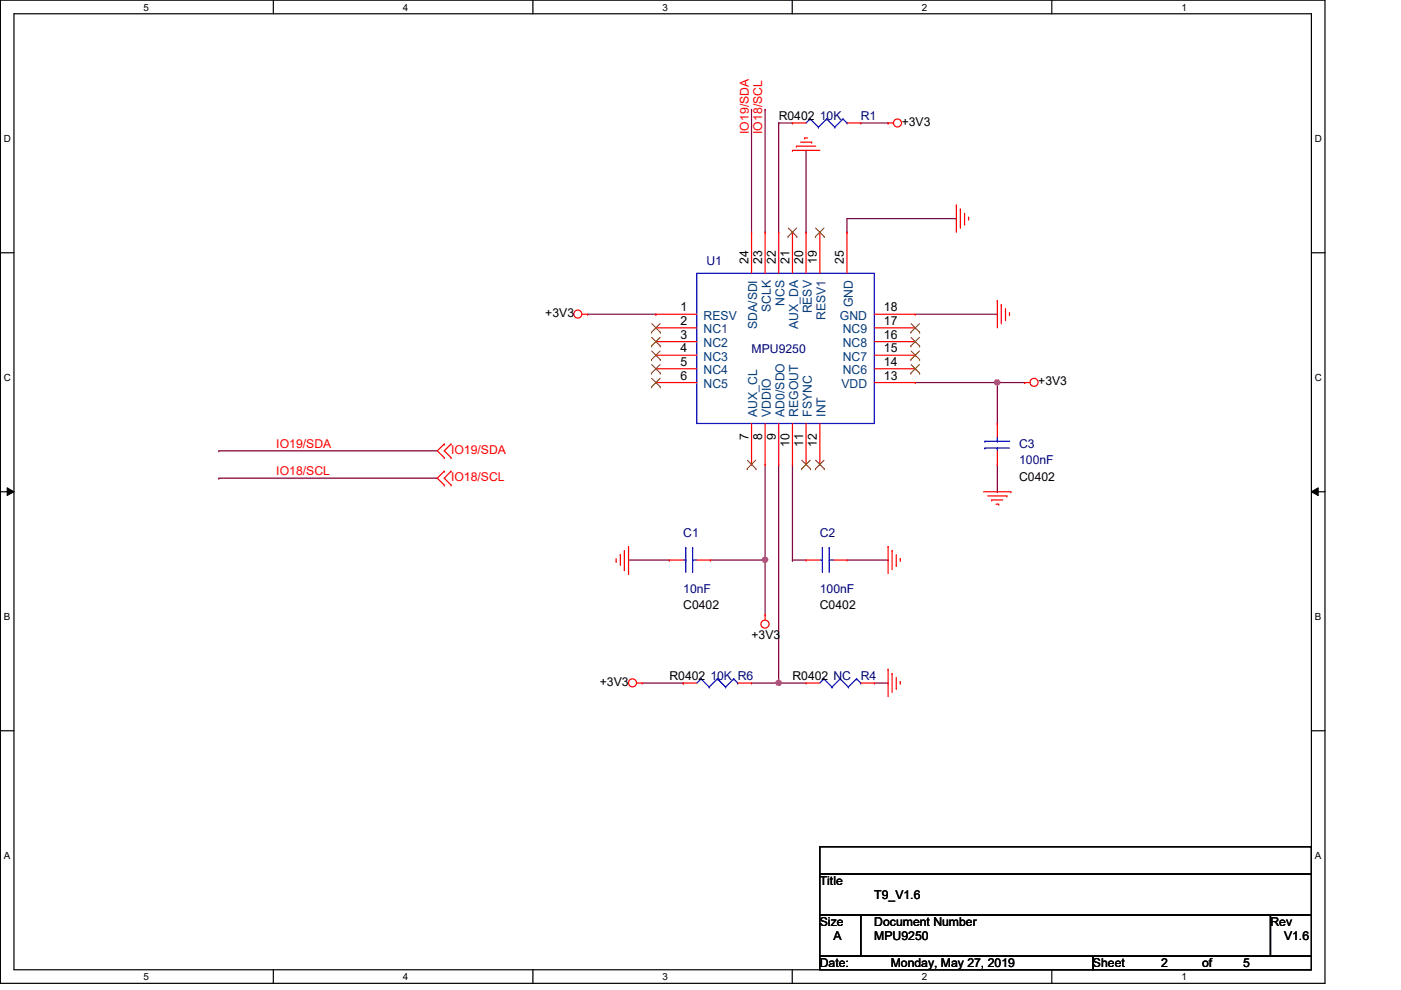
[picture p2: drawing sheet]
<svg xmlns="http://www.w3.org/2000/svg" width="297mm" height="210mm" viewBox="0 0 297 210" stroke-linecap="round" stroke-linejoin="round" font-family="sans-serif">
<path d="M.1 0h280.8v208.5h-280.8zM3 2.9h275v202.7h-275z" fill="none" stroke="#000" stroke-width=".25"/>
<g fill="#fff">
<path d="M30.4 .3h1.2v2.4h-1.2z"/>
<path d="M30.4 205.9h1.2v2.3h-1.2z"/>
</g>
<path d="M58 0v2.9M58 205.6v2.9" fill="none" stroke="#000" stroke-width=".25"/>
<g fill="#fff">
<path d="M85.4 .3h1.2v2.4h-1.2z"/>
<path d="M85.4 205.9h1.2v2.3h-1.2z"/>
</g>
<path d="M113 0v2.9M113 205.6v2.9" fill="none" stroke="#000" stroke-width=".25"/>
<g fill="#fff">
<path d="M140.5 .3h1.1v2.4h-1.1z"/>
<path d="M140.5 205.9h1.1v2.3h-1.1z"/>
</g>
<path d="M168 0v2.9M168 205.6v2.9" fill="none" stroke="#000" stroke-width=".25"/>
<g fill="#fff">
<path d="M195.4 .3h1.2v2.4h-1.2z"/>
<path d="M195.4 205.9h1.2v2.3h-1.2z"/>
</g>
<path d="M223 0v2.9M223 205.6v2.9" fill="none" stroke="#000" stroke-width=".25"/>
<g fill="#fff">
<path d="M250.5 .3h1.1v2.4h-1.1z"/>
<path d="M250.5 205.9h1.1v2.3h-1.1z"/>
<path d="M.8 28.2h1.5v2.4h-1.5z"/>
<path d="M278.8 28.2h1.4v2.4h-1.4z"/>
<path d="M.8 78.9h1.5v2.3h-1.5z"/>
<path d="M278.8 78.9h1.4v2.3h-1.4z"/>
</g>
<path d="M.1 53.6h2.9M278 53.6h2.9" fill="none" stroke="#000" stroke-width=".25"/>
<g fill="#fff">
<path d="M.8 129.6h1.4v2.3h-1.4z"/>
<path d="M278.8 129.6h1.3v2.3h-1.3z"/>
</g>
<path d="M.1 104.3h2.9M278 104.3h2.9" fill="none" stroke="#000" stroke-width=".25"/>
<path d="M1.5 103.4l1.5 .9-1.5 .8zM278 104.3l1.5-.9v1.7z" fill="#000"/>
<path d="M1.5 103.4l1.5 .9-1.5 .8zM278 104.3l1.5-.9v1.7z" fill="none" stroke="#000" stroke-width=".21"/>
<g fill="#fff">
<path d="M.8 180.3h1.4v2.3h-1.4z"/>
<path d="M278.8 180.3h1.3v2.3h-1.3z"/>
</g>
<path d="M.1 154.9h2.9M278 154.9h2.9" fill="none" stroke="#000" stroke-width=".25"/>
<g fill="none" stroke="#7f003f" stroke-width=".25">
<path d="M159.3 23.2h.1M159.3 23.2v26M162.2 23.2h.1M162.2 23.2v26M165.1 26.1h.1M165.1 26.1v23.1M170.9 31.9v17.3M170.9 49.2h.1M179.6 49.2h.1M202.8 46.4h.1M202.8 46.4h-23.2v2.8M194.1 66.6h17.4"/>
<path d="M211.5 66.6h.1M165.1 98.5v46.3M211.5 98.5v5.8M162.2 118.7h.1M162.2 118.7v11.6M211.5 104.3h.1M165.1 144.8h.1"/>
</g>
<circle cx="165.1" cy="144.8" r=".56" fill="#f0f"/>
<circle cx="165.1" cy="144.8" r=".56" fill="none" stroke="#f0f" stroke-width=".25"/>
<path d="M165.1 26.1h.1M165.1 26.1h2.9M182.5 26.1h5.8M188.3 26.1h.1M124.6 66.6h14.5M139.1 66.6h.1M162.2 98.5v20.2M162.2 118.7h.1M165.1 144.8h.1M165.1 144.8h5.8M185.4 144.8h2.9M188.3 144.8h.1" fill="none" stroke="#7f003f" stroke-width=".25"/>
<circle cx="162.2" cy="118.7" r=".57" fill="#f0f"/>
<circle cx="162.2" cy="118.7" r=".57" fill="none" stroke="#f0f" stroke-width=".25"/>
<path d="M168 98.5v20.2M194.1 81.1h17.4M211.5 81.1h.1M133.3 118.7h8.6M141.9 118.7h.1M150.6 118.7h.1M150.6 118.7h11.6M168 118.7h.1M168 118.7h2.9M179.6 118.7h8.7M188.3 118.7h.1" fill="none" stroke="#7f003f" stroke-width=".25"/>
<circle cx="211.4" cy="81.1" r=".56" fill="#f0f"/>
<circle cx="211.4" cy="81.1" r=".56" fill="none" stroke="#f0f" stroke-width=".25"/>
<path d="M46.4 95.6h.1M46.4 95.6h46.3M211.5 89.8h.1M217.3 81.1h.1M217.3 81.1h-5.8v8.7M46.4 101.4h.1M46.4 101.4h46.3M136.1 144.8h8.8M144.9 144.8h.1M159.3 144.8h5.8M165.1 144.8h.1" fill="none" stroke="#7f003f" stroke-width=".25"/>
<g fill="none" stroke="#f00" stroke-width=".25">
<path d="M168 31.9h.1M168 26.1h.1M168 26.1h2.9M168 31.9h5.8M168.9 31h.1M168.9 31h4M169.8 30.1h2.3M170.6 29.3h.1M170.6 29.3h.6M172.1 30.1h.1M179.6 26.1h2.9M182.5 26.1h.1"/>
<path d="M188.3 26.1h.1M188.3 26.1h1.1M159.3 49.2h.1M159.3 49.2v8.8M162.2 49.2h.1M162.2 49.2v8.8M165.1 49.2h.1M165.1 49.2v8.8M168 49.2h.1M168 49.2v8.8M170.9 49.2h.1M170.9 49.2v8.8"/>
<path d="M173.8 49.2h.1M173.8 49.2v8.8M179.6 49.2h.1M179.6 49.2v8.8M202.8 43.5h.1M202.8 43.5v5.7M203.6 44.3h.1M203.6 44.3v4.1M204.5 47.5h.1M204.5 45.2v2.3M205.4 46.1h.1M205.4 46.1v.6"/>
<path d="M123.4 66.6h1.2M124.6 66.6h.1M139.1 66.6h.1M139.1 69.5h.1M139.1 72.4h.1M139.1 75.3h.1M139.1 78.2h.1M139.1 66.6h8.6M139.1 69.5h8.6M139.1 72.4h8.6M139.1 75.3h8.6M139.1 78.2h8.6"/>
<path d="M185.4 66.6h8.7M185.4 69.5h8.7M185.4 72.4h8.7M185.4 75.3h8.7M185.4 78.2h8.7M194.1 78.2h.1M194.1 75.3h.1M194.1 72.4h.1M194.1 69.5h.1M194.1 66.6h.1M211.5 63.7h.1M211.5 63.7v5.8"/>
<path d="M212.3 64.6h.1M212.3 64.6v4.1M213.2 67.8h.1M213.2 65.4v2.4M214 66.3h.1M214 66.3v.6M94.2 99.9h.1M94.2 94.1h.1M94.2 97h.1M94.2 99.9l-1.5 1.5 1.5 1.4M94.2 94.1l-1.5 1.5 1.5 1.4M95.6 99.9h.1"/>
<path d="M95.6 97h.1M95.6 94.1h.1M95.6 99.9l-1.4 1.5 1.4 1.4M95.6 94.1l-1.4 1.5 1.4 1.4M139.1 81.1h.1M139.1 81.1h8.6M159.3 98.5h.1M159.3 89.8v8.7M162.2 98.5h.1M162.2 89.8v8.7M165.1 98.5h.1M165.1 89.8v8.7"/>
<path d="M168 98.5h.1M168 89.8v8.7M170.9 98.5h.1M170.9 89.8v8.7M173.8 98.5h.1M173.8 89.8v8.7M185.4 81.1h8.7M194.1 81.1h.1M211.5 98.5h.1M211.5 89.8h.1M211.5 89.8v2.9M211.5 95.6v2.9"/>
<path d="M217.3 81.1h.1M217.3 81.1h1.1M94.2 102.8h.1M95.6 102.8h.1M130.6 119h.1M130.6 118.4v.6M131.5 117.6h.1M131.5 117.6v2.3M132.4 116.7v4.1M133.3 115.9v5.7M141.9 118.7h.1M141.9 118.7h3"/>
<path d="M147.7 118.7h2.9M150.6 118.7h.1M170.9 118.7h.1M170.9 118.7h2.9M176.7 118.7h2.9M179.6 118.7h.1M188.3 115.9h.1M188.3 115.9v5.7M189.1 116.7h.1M189.1 116.7v4.1M190 119.9h.1M190 117.6v2.3"/>
<path d="M190.9 118.4h.1M190.9 118.4v.6M208.5 104.3h5.8M209.4 105.2h4.1M210.3 106h.1M210.3 106h2.3M211.2 106.9h.5M211.7 106.9h.1M213.5 105.2h.1M214.3 104.3h.1M132.4 120.8h.1M133.3 121.6h.1"/>
<path d="M162.2 130.3h.1M162.2 130.3v1.2M135 144.8h1.1M136.1 144.8h.1M144.9 144.8h.1M144.9 144.8h2.8M156.4 144.8h2.9M159.3 144.8h.1M170.9 144.8h.1M170.9 144.8h2.9M182.5 144.8h2.9M185.4 144.8h.1"/>
<path d="M188.3 141.9h.1M188.3 141.9v5.8M189.1 142.8h.1M189.1 142.8v4M190 146h.1M190 143.6v2.4M190.9 144.5h.1M190.9 144.5v.6"/>
<circle cx="190.3" cy="26.1" r=".85"/>
<circle cx="122.5" cy="66.6" r=".85"/>
<circle cx="219.2" cy="81.1" r=".85"/>
<circle cx="162.2" cy="132.3" r=".86"/>
<circle cx="134.1" cy="144.8" r=".85"/>
</g>
<path d="M173.8 179.5h104.2v5.8h-104.2zM173.8 185.3h104.2v8.7h-104.2zM173.8 194h8.7v8.7h-8.7zM182.5 194h86.9v8.7h-86.9zM269.4 194h8.6v8.7h-8.6zM173.8 202.7h57.9v2.9h-57.9zM231.7 202.7h46.3v2.9h-46.3z" fill="none" stroke="#000" stroke-width=".25"/>
<g fill="none" stroke="#00f" stroke-width=".25">
<path d="M171.8 25.2h.1M171.8 25.2l-.9 .9M171.8 25.2l1.7 1.8M173.5 27h.1M175.3 25.2h.1M175.3 25.2l-1.8 1.8M175.3 25.2l1.7 1.8M177 27h.1M178.7 25.2h.1M178.7 25.2l-1.7 1.8M178.7 25.2l.9 .9M179.6 26.1h.1"/>
<path d="M147.7 58h37.7v31.8h-37.7zM208.8 93.6h.1M208.8 95h.1M208.8 93.6h5.2M208.8 95h5.2M211.5 95h.1M211.5 93.6h.1M211.5 92.7v.9M211.5 95v.6M144.9 118.7h.5M145.4 118.7h.1M145.4 116.1h.1"/>
<path d="M145.4 116.1v5.3M146.9 116.1h.1M146.9 118.7h.1M146.9 118.7h.8M146.9 116.1v5.3M173.8 118.7h.6M174.4 118.7h.1M174.4 116.1h.1M174.4 116.1v5.3M175.8 116.1h.1M175.8 118.7h.1M175.8 118.7h.9"/>
<path d="M175.8 116.1v5.3M148.6 143.9h.1M148.6 143.9l-.9 .9M148.6 143.9l1.8 1.8M150.4 145.7h.1M152.1 143.9h.1M152.1 143.9l-1.7 1.8M152.1 143.9l1.7 1.8M153.8 145.7h.1M155.6 143.9h.1M155.6 143.9l-1.8 1.8M155.6 143.9l.8 .9"/>
<path d="M156.4 144.8h.1M174.7 143.9h.1M174.7 143.9l-.9 .9M174.7 143.9l1.7 1.8M176.4 145.7h.1M178.1 143.9h.1M178.1 143.9l-1.7 1.8M178.1 143.9l1.8 1.8M179.9 145.7h.1M181.6 143.9h.1M181.6 143.9l-1.7 1.8M181.6 143.9l.9 .9"/>
<path d="M182.5 144.8h.1"/>
</g>
<g fill="none" stroke="#7f3f00" stroke-width=".21">
<path d="M167.1 50.2h.1M167.1 48.3l1.8 1.9M168.9 48.3l-1.8 1.9M168.9 50.2h.1M172.9 50.2h.1M172.9 48.3l1.8 1.9M174.7 48.3l-1.8 1.9M174.7 50.2h.1M138.1 70.4h.1M138.1 73.4h.1M138.1 76.2h.1M138.1 79.1h.1"/>
<path d="M138.2 68.6l1.8 1.8M138.2 71.5l1.8 1.9M138.2 74.4l1.8 1.8M138.2 77.3l1.8 1.8M140 68.6l-1.9 1.8M140 71.5l-1.9 1.9M140 74.4l-1.9 1.8M140 77.3l-1.9 1.8M140 70.4h.1M140 73.4h.1M140 76.2h.1M140 79.1h.1"/>
<path d="M193.1 79.1h.1M193.1 76.2h.1M193.1 73.4h.1M193.1 70.4h.1M193.2 77.3l1.8 1.8M193.2 74.4l1.8 1.8M193.2 71.5l1.8 1.9M193.2 68.6l1.8 1.8M194.9 74.4l-1.8 1.8M194.9 77.3l-1.8 1.8M194.9 71.5l-1.8 1.9M194.9 68.6l-1.8 1.8"/>
<path d="M195 79.1h.1M195 76.2h.1M195 73.4h.1M195 70.4h.1M138.1 82h.1M138.2 80.2l1.8 1.8M140 80.2l-1.9 1.8M140 82h.1M158.4 99.4h.1M158.5 97.6l1.8 1.8M160.2 97.6l-1.8 1.8M160.3 99.4h.1"/>
<path d="M170 99.4h.1M170 97.6l1.8 1.8M171.8 97.6l-1.8 1.8M171.8 99.4h.1M172.9 99.4h.1M172.9 97.6l1.8 1.8M174.7 97.6l-1.8 1.8M174.7 99.4h.1"/>
</g>
<circle cx="165.1" cy="144.8" r=".56" fill="#f0f"/>
<circle cx="165.1" cy="144.8" r=".56" fill="none" stroke="#f0f" stroke-width=".25"/>
<circle cx="162.2" cy="118.7" r=".57" fill="#f0f"/>
<circle cx="162.2" cy="118.7" r=".57" fill="none" stroke="#f0f" stroke-width=".25"/>
<circle cx="211.4" cy="81.1" r=".56" fill="#f0f"/>
<circle cx="211.4" cy="81.1" r=".56" fill="none" stroke="#f0f" stroke-width=".25"/>
<g font-size="2.6" fill="#f00">
<text x="158.7" y="28.4" transform="rotate(-90 158.7 28.4)">IO19/SDA</text>
<text x="161.6" y="28.4" transform="rotate(-90 161.6 28.4)">IO18/SCL</text>
<text x="58.6" y="95">IO19/SDA</text>
<text x="58.6" y="100.8">IO18/SCL</text>
<text x="95.6" y="102">IO18/SCL</text>
<text x="95.6" y="96.2">IO19/SDA</text>
</g>
<g font-size="2.6">
<text x="165.1" y="25.5">R0402</text>
<text x="191.2" y="26.7">+3V3</text>
<text x="158.7" y="55.9" transform="rotate(-90 158.7 55.9)">24</text>
<text x="161.6" y="55.9" transform="rotate(-90 161.6 55.9)">23</text>
<text x="164.5" y="55.9" transform="rotate(-90 164.5 55.9)">22</text>
<text x="167.4" y="55.9" transform="rotate(-90 167.4 55.9)">21</text>
<text x="170.3" y="55.9" transform="rotate(-90 170.3 55.9)">20</text>
<text x="173.2" y="55.9" transform="rotate(-90 173.2 55.9)">19</text>
<text x="178.9" y="55.9" transform="rotate(-90 178.9 55.9)">25</text>
<text x="144.3" y="66">1</text>
<text x="187.4" y="66">18</text>
<text x="115.6" y="67.2">+3V3</text>
<text x="144.3" y="68.9">2</text>
<text x="144.3" y="71.8">3</text>
<text x="187.4" y="71.8">16</text>
<text x="187.4" y="68.9">17</text>
<text x="144.3" y="74.7">4</text>
<text x="144.3" y="77.6">5</text>
<text x="187.4" y="77.6">14</text>
<text x="187.4" y="74.7">15</text>
<text x="144.3" y="80.5">6</text>
<text x="187.4" y="80.5">13</text>
<text x="220.1" y="81.7">+3V3</text>
<text x="158.7" y="93.3" transform="rotate(-90 158.7 93.3)">7</text>
<text x="161.6" y="93.3" transform="rotate(-90 161.6 93.3)">8</text>
<text x="164.5" y="93.3" transform="rotate(-90 164.5 93.3)">9</text>
<text x="167.4" y="94.7" transform="rotate(-90 167.4 94.7)">10</text>
<text x="170.3" y="94.7" transform="rotate(-90 170.3 94.7)">11</text>
<text x="173.2" y="94.7" transform="rotate(-90 173.2 94.7)">12</text>
<text x="216.1" y="102">C0402</text>
<text x="144.9" y="129.2">C0402</text>
<text x="173.8" y="129.2">C0402</text>
<text x="159.3" y="135.6">+3V3</text>
<text x="127.2" y="145.4">+3V3</text>
<text x="141.9" y="144.2">R0402</text>
<text x="168" y="144.2">R0402 NC</text>
<text x="173.8" y="187.7">Title</text>
<text x="185.4" y="190.6">T9_V1.6</text>
<text x="173.8" y="196.3">Size</text>
<text x="185.4" y="196.3">Document Number</text>
<text x="269.4" y="196.3">Rev</text>
<text x="176.7" y="199.3">A</text>
<text x="185.4" y="199.3">MPU9250</text>
<text x="272.2" y="199.3">V1.6</text>
<text x="173.8" y="205.1">Date:</text>
<text x="188.8" y="205.1">Monday, May 27, 2019</text>
<text x="231.7" y="205.1">Sheet</text>
<text x="246.2" y="205.1">2</text>
<text x="254.9" y="205.1">of</text>
<text x="263.6" y="205.1">5</text>
</g>
<g font-size="2.6" fill="#00007f">
<text x="173.8" y="25.5">10K</text>
<text x="182.5" y="25.5">R1</text>
<text x="149.8" y="56.2">U1</text>
<text x="159.3" y="74.8">MPU9250</text>
<text x="216.1" y="95">C3</text>
<text x="216.1" y="98.5">100nF</text>
<text x="144.9" y="113.8">C1</text>
<text x="173.8" y="113.8">C2</text>
<text x="144.9" y="125.7">10nF</text>
<text x="173.8" y="125.7">100nF</text>
<text x="150.6" y="144.2">10K R6</text>
<text x="182.5" y="144.2">R4</text>
</g>
<g font-size="2.6" fill="#003f7f">
<text x="166.3" y="64.9" transform="rotate(-90 166.3 64.9)">NCS</text>
<text x="180.8" y="65.2" transform="rotate(-90 180.8 65.2)">GND</text>
<text x="149.2" y="67.8">RESV</text>
<text x="149.2" y="70.7">NC1</text>
<text x="160.6" y="69.8" transform="rotate(-90 160.6 69.8)">SDA/SDI</text>
<text x="163.4" y="66.2" transform="rotate(-90 163.4 66.2)">SCLK</text>
<text x="169.2" y="69.8" transform="rotate(-90 169.2 69.8)">AUX_DA</text>
<text x="172.1" y="66.5" transform="rotate(-90 172.1 66.5)">RESV</text>
<text x="175" y="67.9" transform="rotate(-90 175 67.9)">RESV1</text>
<text x="178.1" y="67.8">GND</text>
<text x="178.7" y="70.7">NC9</text>
<text x="149.2" y="73.6">NC2</text>
<text x="149.2" y="76.5">NC3</text>
<text x="178.7" y="76.5">NC7</text>
<text x="178.7" y="73.6">NC8</text>
<text x="149.2" y="79.4">NC4</text>
<text x="149.2" y="82.3">NC5</text>
<text x="178.4" y="82.3">VDD</text>
<text x="178.7" y="79.4">NC6</text>
<text x="160.6" y="88.4" transform="rotate(-90 160.6 88.4)">AUX_CL</text>
<text x="163.4" y="88.3" transform="rotate(-90 163.4 88.3)">VDDIO</text>
<text x="166.3" y="88.4" transform="rotate(-90 166.3 88.4)">AD0/SDO</text>
<text x="169.2" y="88.3" transform="rotate(-90 169.2 88.3)">REGOUT</text>
<text x="172.1" y="88.3" transform="rotate(-90 172.1 88.3)">FSYNC</text>
<text x="175" y="88.3" transform="rotate(-90 175 88.3)">INT</text>
</g>
<g font-size="2.1">
<text x="30.4" y="2.2">5</text>
<text x="85.4" y="2.2">4</text>
<text x="140.5" y="2.2">3</text>
<text x="195.4" y="2.2">2</text>
<text x="250.5" y="2.2">1</text>
<text x=".8" y="30.1">D</text>
<text x="278.8" y="30.1">D</text>
<text x=".8" y="80.8">C</text>
<text x="278.8" y="80.8">C</text>
<text x=".8" y="131.5">B</text>
<text x="278.8" y="131.5">B</text>
<text x=".8" y="182.2">A</text>
<text x="278.8" y="182.2">A</text>
<text x="30.4" y="207.8">5</text>
<text x="85.4" y="207.8">4</text>
<text x="140.5" y="207.8">3</text>
<text x="195.4" y="207.8">2</text>
<text x="250.5" y="207.8">1</text>
</g>
</svg>
